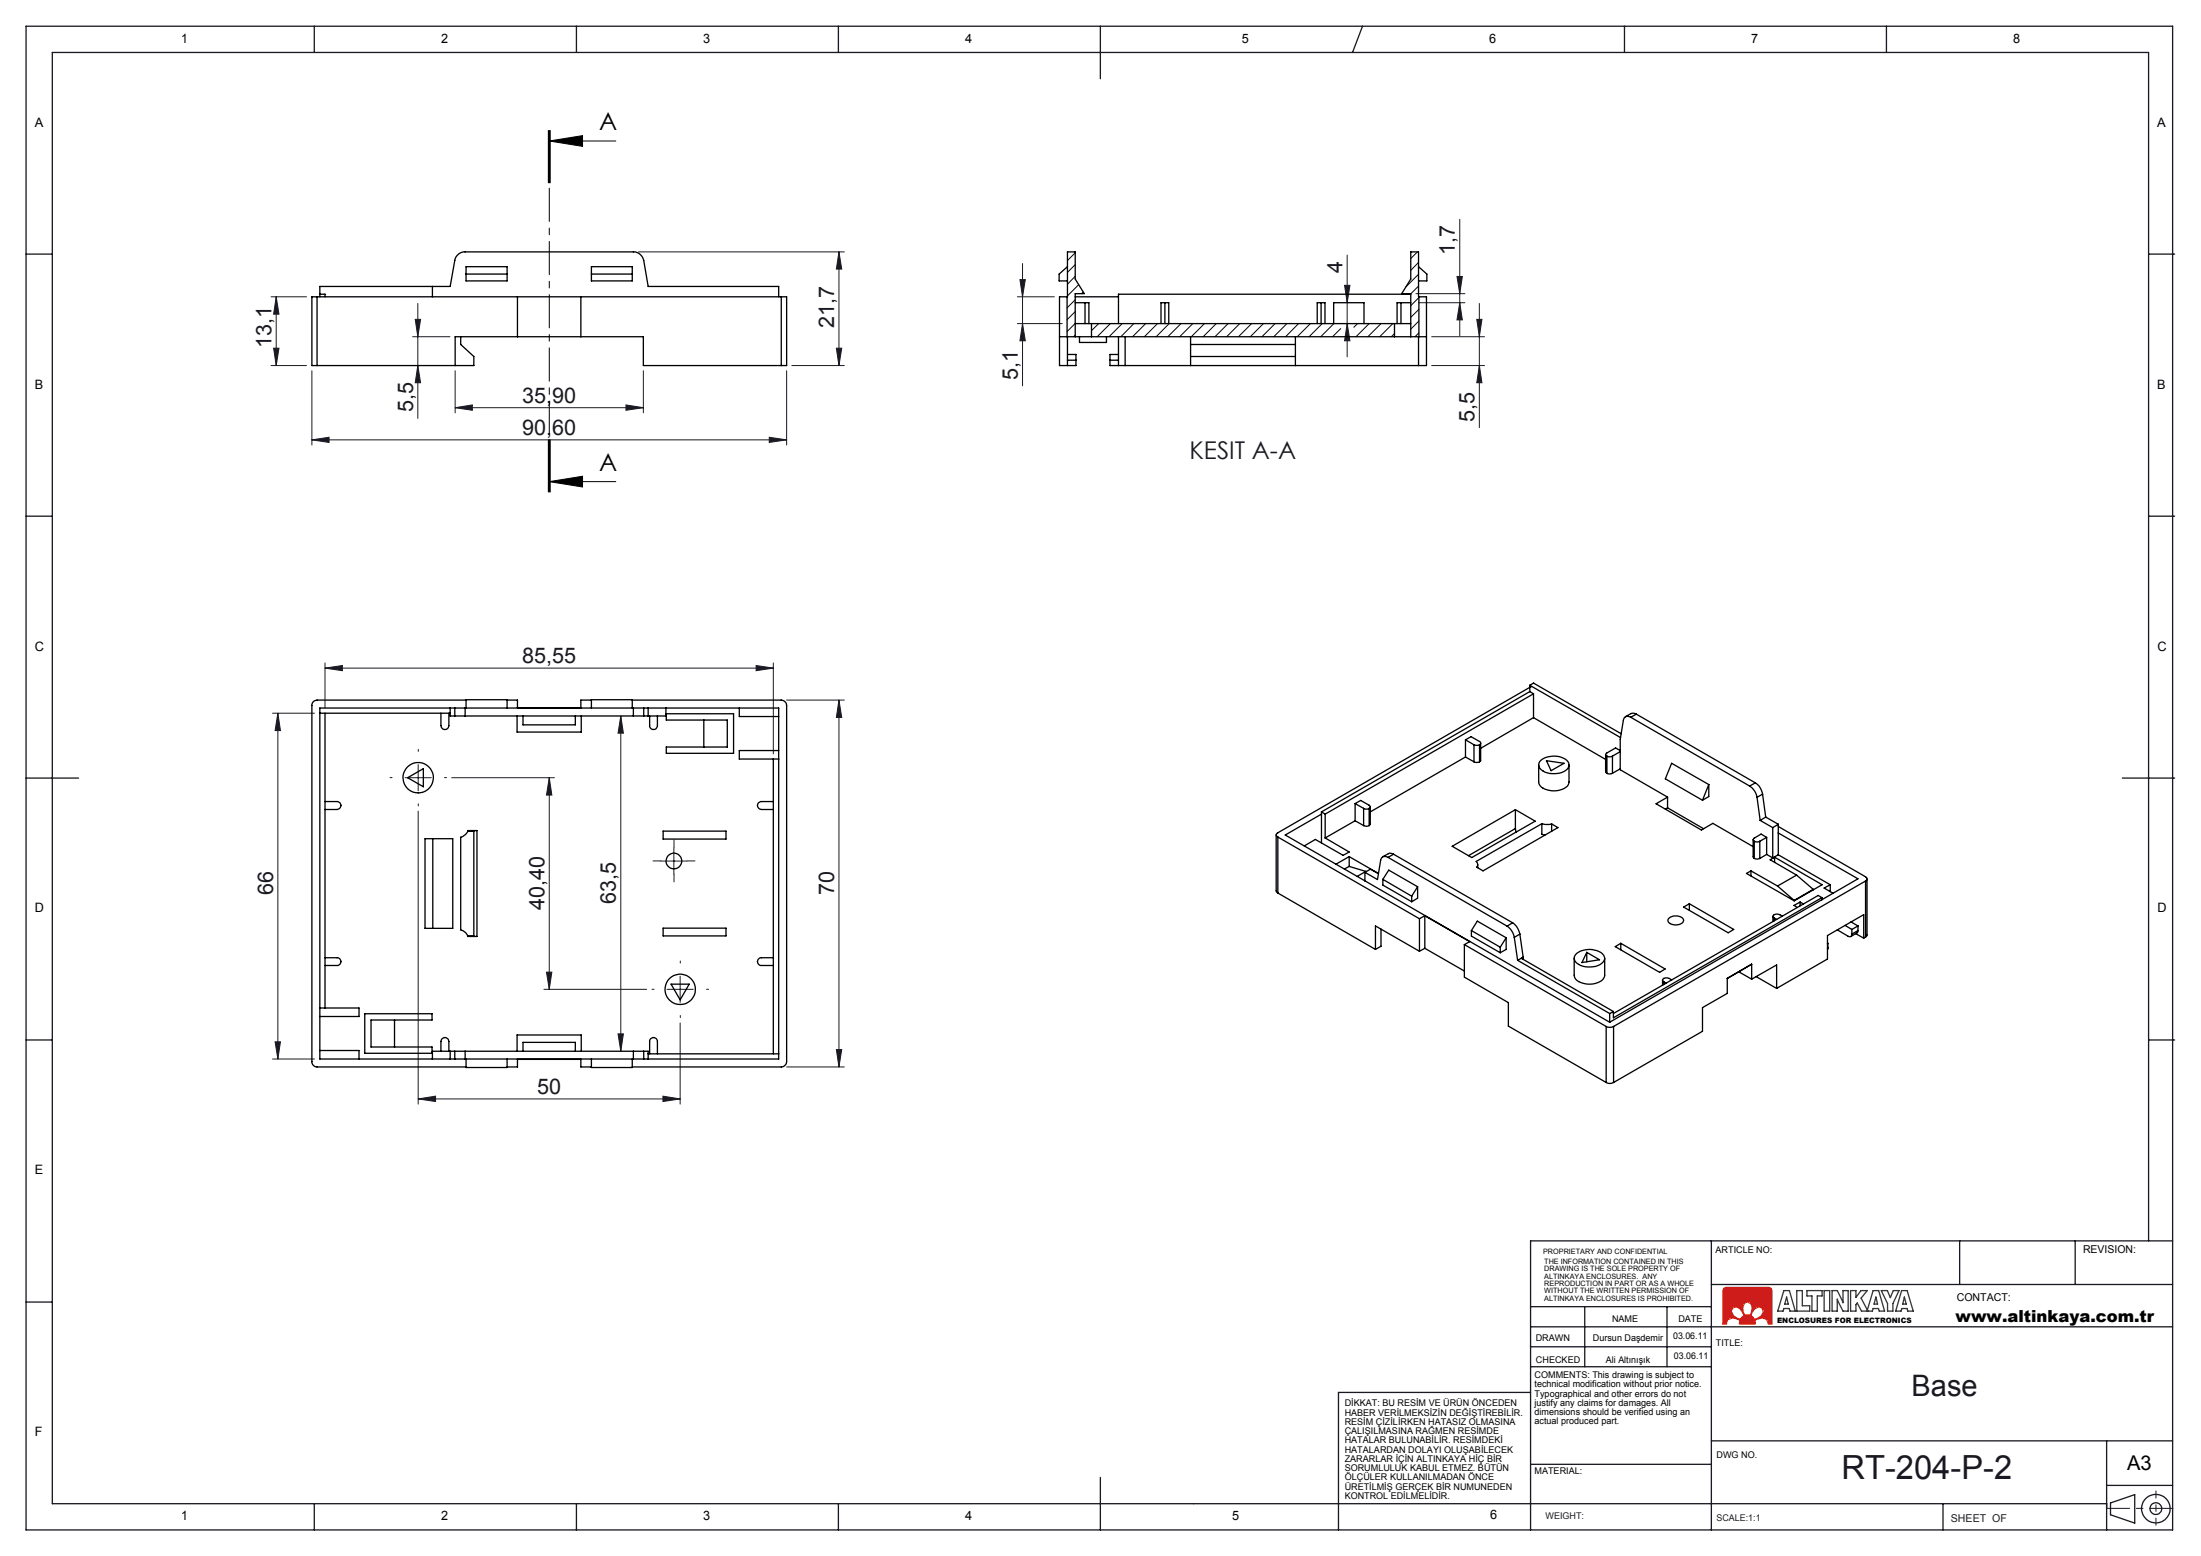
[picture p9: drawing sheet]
<svg xmlns="http://www.w3.org/2000/svg" width="420mm" height="297mm" viewBox="0 0 420 297" stroke-linecap="round" stroke-linejoin="round" font-family="sans-serif">
<path d="M329 245.8l.4-.1h8.1l.5 .2 .1 .4v6.4h-.7l-.4-.9-.7-.2-1.4 .4 .1 .7h-3.1l.1-.7-1.4-.4-.9 .3-.2 .8h-.7v-6.4zM330.6 249.7l.8-.3 .7 .5 .6 1.2-.6 .7-1.3-.7-.4-.8zM332.8 248.8l.6-.3 .8 .4 .2 .8-.5 1.3h-.9l-.3-.6-.1-.7zM334.8 249.9l.9-.5 .5 .3 .3 .8-.4 .6-1.3 .7-.6-.7 .2-.6z" fill="none" stroke="#e13800" stroke-width=".19"/>
<g fill="none" stroke="#191924" stroke-width=".25">
<path d="M5 5h409.6v287h-409.6zM60 5v5M110 5v5M160 5v5M210 5v10M260 5l-1.9 5M310 5v5M360 5v5M5 48.5h5M410 48.5h5M5 98.5h5M410 98.5h5"/>
<path d="M5 148.5h10M405 148.5h10M5 198.5h5M410 198.5h5M326.6 236.9v55.1M373.9 236.8v8.4M396 236.8v8.4M410 236.9v-226.9h-400v277h392M414.6 236.9h-122.5v55.1M5 248.5h5M292.1 249.4h34.5M292.1 253.3h122.5"/>
<path d="M292.1 257.1h34.5M302.4 249.4v11.5M318.1 249.4v11.5M326.6 245.2h88M292.1 265.8h-36.7v26.2M292.1 260.9h34.5M292.1 279.5h34.5M326.6 275h88M402 275v17M60 287v5M110 287v5M160 287v5"/>
<path d="M210 282v10M370.8 287v5M402 283.5h12.6"/>
</g>
<path d="M334.7 250a.98 .98 0 0 1 .9-.6 .98 .98 0 0 1 .9 .6 1.68 1.68 0 0 1-1.7 1.7l-.3-.3a.51 .51 0 0 1-.1-.9zM330.6 249.7a1.15 1.15 0 0 1 1.8 .6l.1 .2a.56 .56 0 0 1 .2 .5 .56 .56 0 0 1-.4 .5 .53 .53 0 0 1-.4 .3 .53 .53 0 0 1-.5-.3l-.5-.3a1.05 1.05 0 0 1-.3-1.5zM329 245.8l-.2 .4v6.5h.7v-.2a1.21 1.21 0 0 1 1.8-.8 .53 .53 0 0 1 .6 .6v.4h3.1v-.3a.46 .46 0 0 1 0-.5 .46 .46 0 0 1 .5-.1l.6-.2 .6 .1a.83 .83 0 0 1 .7 1h.7v-6.4l-.2-.5-.2-.1h-8.5zM332.9 248.7a.97 .97 0 0 1 1.1 .1 .97 .97 0 0 1 .3 1.1l-.1 .6a.44 .44 0 0 1-.6 .5h-.2a.45 .45 0 0 1-.5 0 .45 .45 0 0 1-.2-.5l-.1-1.1z" fill-rule="evenodd" fill="#f00"/>
<path d="M104.6 24.9v10M104.8 26.9h12.7M104.8 26.9l6.4-1v2zM104.8 24.9v10M105 24.9v10M104.6 83.9v10M104.8 91.9h12.7M104.8 91.9l6.4-1v2.1zM104.8 83.9v10M105 83.9v10z" fill="none" stroke="#000" stroke-width=".19"/>
<g fill="none" stroke="#191924" stroke-width=".25">
<path d="M402.7 286.9l4.7-1.6v5.4l-4.7-1.6z"/>
<circle cx="411.4" cy="288" r="2.72"/>
<circle cx="411.4" cy="288" r="1.13"/>
</g>
<path d="M340.4 246.3h1.1l1.1 4h-1l-.2-.5h-1l-.1 .5h-1.1zM340.9 247.6l.3 1.3h-.6zM342.9 246.3h1v2.9h1.4v1.1h-2.4zM344.8 246.3h2.9v1.1h-.9v2.9h-1v-2.9h-1zM348.1 246.3h1v4h-1zM349.6 246.3h1l1.1 2.4v-2.4h1v4h-1l-1.1-2.4v2.4h-1zM356.3 250.3l1.1-4h1.1l1.1 4h-1l-.1-.5h-1.1l-.1 .5h-2.1l-.8-1.6-.2 .3v1.3h-1.1v-4h1.1v1.3l.9-1.3h1.2l-1.2 1.5 1.3 2.5M358 247.6l.3 1.3h-.7zM359 246.3h1.2l.5 1.4 .6-1.4h1.1l-1.2 2.5v1.5h-1v-1.5zM362.9 246.3h1l1.2 4h-1.1l-.1-.5h-1l-.1 .5h-1.1zM363.4 247.6l.3 1.3h-.6z" fill="none" stroke="#373737" stroke-width=".25"/>
<g fill="none" stroke="#191924" stroke-width=".19">
<path d="M51.7 56.7h6.8M52.7 56.7l.5 3.3h-1zM52.7 56.7v13.1M79.7 57.9v22M121.8 48.1h39.3M160.1 48.1l.5 3.3h-1zM160.1 48.1v21.7M194.1 56.7h7.1M194.6 53.4h1.1l-.6 3.3zM195.1 50.3v23.4M256.6 54.5h1l-.5 3.3zM257.1 48.7v19.4"/>
<path d="M270.2 56.1h9.3M270.7 57.8h8.8M278 52.8h1l-.4 3.3zM278.6 57.8l.4 3.3h-1zM278.6 41.9v22.2M282.3 57.9v23.7M51.7 69.8h6.8M52.2 66.5h1l-.5 3.3zM59.5 70.8v14.1M78.7 64.3h7.2M79.2 61h1.1l-.6 3.3zM79.7 69.8l.6 3.3h-1.1z"/>
<path d="M86.9 77.8l3.2-.5v1zM86.9 70.8v8M86.9 77.8h35.9M119.5 77.3l3.3 .5-3.3 .5zM122.8 70.8v8M150.1 70.8v14.1M151.1 69.8h10M159.6 66.5h1l-.5 3.3zM194.1 61.8h8.6M195.1 61.8l.6 3.2h-1.1zM257.1 61.8l.5 3.2h-1zM273.2 64.3h10.1"/>
<path d="M273.2 69.8h10.1M281.8 61h1l-.5 3.3zM282.3 69.8l.5 3.3h-1zM59.5 84l3.3-.5v1zM59.5 84h90.6M146.8 83.5l3.3 .5-3.3 .5zM52 136.1h8M53 136.1l.5 3.3h-1zM53 136.1v66M62 127.5l3.3-.5v1zM62 126.5v8.6M62 127.5h85.6"/>
<path d="M118.5 136.7l.5 3.2h-1.1zM118.5 136.7v64M144.3 127l3.3 .5-3.3 .5zM147.6 126.5v17.4M150.1 133.6h11M160.1 133.6v70.1M160.1 133.6l.5 3.3h-1zM77.3 148.4h5M79.8 145.9v5.1M79.8 154.8v55.9M86.2 148.4h19.6M104.8 148.4v40.4"/>
<path d="M104.8 148.4l.5 3.4h-1zM126.1 164.4h5M128.6 161.9v5M52.5 198.9h1l-.5 3.2zM103.8 188.8h19.6M104.3 185.6h1l-.5 3.2zM117.9 197.3h1.1l-.5 3.4zM127.3 188.8h5M129.8 186.3v5M129.8 195.3v15.4M52 202.1h8M79.8 209.8l3.3-.6v1.1z"/>
<path d="M79.8 209.8h50M126.5 209.2l3.3 .6-3.3 .5zM150.1 203.7h11M159.6 200.3h1l-.5 3.4z"/>
</g>
<path d="M104.8 24.9v69" fill="none" stroke="#000" stroke-width=".19" stroke-dasharray="6.3 1.3 1.3 1.3" stroke-dashoffset="-.9"/>
<path d="M74.8 148.4h-.4M79.8 143.4v-.4M79.8 153.4v.4M84.8 148.4h.4M126.1 164.3h-1.5M128.6 161.8v-1.5M128.6 166.8v1.5M131.1 164.3h1.5M124.8 188.8h-.4M129.8 183.8v-.4M129.8 193.8v.4M134.8 188.8h.4" fill="none" stroke="#191924" stroke-width=".19" stroke-dasharray="15.2 1.3 1.3 1.3"/>
<path d="M401.9 287.9h12.7" fill="none" stroke="#191924" stroke-width=".19" stroke-dasharray="15.2 1.3 1.3 1.3" stroke-dashoffset="10.8"/>
<path d="M411.4 284.6v6.5" fill="none" stroke="#191924" stroke-width=".19" stroke-dasharray="15.2 1.3 1.3 1.3" stroke-dashoffset="13.9"/>
<path d="M104.8 26.9l6.4-1v2zM104.8 91.9l6.4-1v2.1z" fill="#000"/>
<g fill="#191924">
<path d="M146.8 83.5l3.3 .5-3.3 .5zM59.5 84l3.3-.5v1z"/>
<path d="M86.9 77.8l3.2-.5v1zM119.5 77.3l3.3 .5-3.3 .5zM79.8 209.8l3.3-.6v1.1zM126.5 209.2l3.3 .6-3.3 .5zM62 127.5l3.3-.5v1zM144.3 127l3.3 .5-3.3 .5z"/>
<path d="M52.5 198.9h1l-.5 3.2zM53 136.1l.5 3.3h-1z"/>
<path d="M79.7 69.8l.6 3.3h-1.1zM79.2 61h1.1l-.6 3.3zM104.3 185.6h1l-.5 3.2zM104.8 148.4l.5 3.4h-1zM159.6 200.3h1l-.5 3.4zM160.1 133.6l.5 3.3h-1zM195.1 61.8l.6 3.2h-1.1zM194.6 53.4h1.1l-.6 3.3zM278.6 57.8l.4 3.3h-1zM278 52.8h1l-.4 3.3z"/>
<path d="M52.7 56.7l.5 3.3h-1zM52.2 66.5h1l-.5 3.3zM160.1 48.1l.5 3.3h-1zM159.6 66.5h1l-.5 3.3zM118.5 136.7l.5 3.2h-1.1zM117.9 197.3h1.1l-.5 3.4zM281.8 61h1l-.5 3.3zM282.3 69.8l.5 3.3h-1zM256.6 54.5h1l-.5 3.3zM257.1 61.8l.5 3.2h-1z"/>
</g>
<g fill="none" stroke="#000" stroke-width=".25">
<path d="M60.5 56.7h-1v13.1h1M60.5 56.7h88.6M60.5 56.7v13.1M61 56.7v-2h24.9l.9-5a1.96 1.96 0 0 1 2-1.6h32.1a2.03 2.03 0 0 1 1.9 1.6l.9 5h24.9v2M61 56.2h1v.5M82.5 54.7v2M88.9 50.9h7.9v2.7h-7.9zM88.9 52.3h7.9M98.7 56.7v7.6M110.8 56.7v7.6M112.9 50.9h7.8v2.7h-7.8zM112.9 52.3h7.8"/>
<path d="M149.1 56.7h1v13.1h-1M149.1 56.7v13.1M203.6 56.7v7.6M203.7 50.9l-1.6 1.4v1.3h1.6M205.2 56.7h8.2M205.2 57.8h1.8M207 57.8h.8v4M207 57.8v4M222.3 57.8h-.8v4M222.3 57.8h.7v4M222.3 57.8v4M252.1 57.8h.7v4"/>
<path d="M252.1 57.8h-.7v4M252.1 57.8v4M267.3 57.8h-.7v4M267.3 57.8v4M267.3 57.8h1.9M269.2 56.2h-55.8v5.6M270.7 50.9l1.6 1.4v1.3h-1.6M270.8 56.7v7.6M86.9 69.8v-5.5h35.9v5.5h26.3M87.9 64.3v1.5l2.5 2.2v1.8h-29.9M202.2 64.3h70M203.7 64.3v5.5"/>
<path d="M203.7 67.7h1.6v1.1M203.7 68.8h1.6M205.2 64.3v-8.2h1.7l-1.7-2.8v-5.2h-1.5v8.6h-1.5v13.1h3.1v-1M205.2 61.8h64M206 64.3v1.1h5.1v-1.1M208.3 61.8v2.5M211.8 68.8h1.6M213.4 64.3v5.5M213.4 67.7h-1.6v1.1M214.7 64.3v5.5M227.2 64.3v5.5M227.2 68h20"/>
<path d="M227.2 65.8h20M247.2 64.3v5.5M254.5 61.8v-4h5.8v4M266.1 61.8v2.5M269.2 64.3v-8.2h-1.7l1.7-2.8v-5.2h1.5v8.6h1.5v13.1h-60.4v-1M270.7 64.3v5.5M61 136.1h24.9M62 136.1v56.3M84.1 136.1v2.4a.76 .76 0 0 0 .8 .7 .76 .76 0 0 0 .8-.7v-2.4M85.9 135.1v1.6h.9M86.8 136.7h2M86.8 135.1h2"/>
<path d="M86.8 135.1h-25.8v67h25.8M86.8 135.1v1.6M88.8 135.1v1.6M88.8 136.7h32.1M88.8 135.1h32.1M88.9 133.6h-28.4a1.02 1.02 0 0 0-1 1.1v67.9a1.02 1.02 0 0 0 1 1.1h28.4M88.9 135.1v-1.5h7.9v1.5M96.8 133.6h1.9v1.5h12.1v-1.5h2.1M98.7 136.7v3h12.2v-3M99.8 136.7v1.7h10v-1.7M112.9 135.1v-1.5h7.8v1.5M120.7 133.6h28.4a1.09 1.09 0 0 1 1 1.1v67.9a1.09 1.09 0 0 1-1 1.1h-28.4"/>
<path d="M120.9 136.7h1.9M120.9 135.1h1.9M120.9 135.1v1.6M122.8 135.1h25.8v67h-25.8M122.8 135.1v1.6M123.7 135.1v1.6M124 136.7v1.8a.74 .74 0 0 0 .7 .7 .74 .74 0 0 0 .7-.7v-1.8M127.1 135.1v1.6h-4.3M127.1 136.2h12.9v7.6h-12.9v-1.2h11.7v-5.2h-11.7zM134.3 137.4v5.2M141.1 135.1v1.7h7.5M291.9 131.2l-48.1 27.8a.42 .42 0 0 0-.3 .4 .42 .42 0 0 0 .3 .4"/>
<path d="M291.9 131.2h.1M291.9 132l.7 .4M291.9 132l-39.7 23M291.9 130.8l17.3 10M291.9 130.8l.7-.4 16.8 9.6M291.9 130.8v1.2M292.6 137l-10.1 5.8M292.6 137l13.8 8M292.6 132.4l-39.7 23M292.6 132.4v4.6M311.2 136.9a.85 .85 0 0 0-.9-.1 .85 .85 0 0 0-.5 .7l-.6 3.6v5.8l9 5.2M311.2 136.9l22.7 13.1"/>
<path d="M312.2 136.3l-.5-.2-.4 .1-1.1 .6M312.2 136.3l-1 .6M312.2 136.3l22.8 13.1M62 153h2.3a.76 .76 0 0 1 .8 .8 .76 .76 0 0 1-.8 .7h-2.3M77.8 148.4l3-1.7v3.5zM87.9 159.8a1.97 1.97 0 0 0 1.4-1.3h1.7v20.2h-1.7a1.97 1.97 0 0 0-1.4-1.2zM89.3 158.6h1.1v20h-1.1M126.5 158.6h12v1.6h-12zM147.6 153h-2.3a.76 .76 0 0 0-.8 .8 .76 .76 0 0 0 .8 .7h2.3M147.6 144.9v56.3M148.6 143.3h-7.5v1.6h7.5M243.5 159.3v10.7l.3 .5"/>
<path d="M243.8 159.8l27.1 15.6M243.8 159.8v10.7M252.2 155.4l-6.9 4 61.9 35.7M252.2 155v5.9M252.2 155l.7 .4M252.9 159.9l4.6 2.7-1.2 .7-5.3-3.1-2.1 1.3M252.9 155.4v4.5M258.6 153.4l1-.6 1.7 .9a.32 .32 0 0 1 .2 .3 .32 .32 0 0 1-.2 .3M258.6 156.7l-5.7 3.2M258.6 156.7l1.6 .9M258.6 153.4v3.3M258.6 153.4l1.6 .9"/>
<path d="M260.2 157.6l.5 .1 .6-.1M260.2 154.3l.4 .1 .7-.1M260.2 154.3v3.3M261.3 154.3v3.3M261.5 154v3.4l-.2 .2M279.6 141.2l1.1-.6 1.6 .9a.34 .34 0 0 1 .2 .3 .34 .34 0 0 1-.2 .4M279.6 144.5l-18.1 10.5M279.6 144.5l1.7 .9M279.6 141.2v3.3M279.6 141.2l1.7 1M281.3 145.4l.5 .2 .5-.2M281.3 142.2l.4 .1 .6-.1"/>
<path d="M281.3 142.2v3.2M282.3 142.2v3.2M282.5 141.8v3.4l-.2 .2M289.2 158.1l.1 .7M289.2 154.5v3.6M289.2 158.1l-9 5.2M293.6 146v3.3a2.07 2.07 0 0 0 2.1 1.6 3.7 3.7 0 0 0 3.6-1.1l.1-.5v-3.3M293.8 145.3a4 4 0 0 1 5.4 .1 1.41 1.41 0 0 1-1.1 2 3.9 3.9 0 0 1-4.4-.9 1.1 1.1 0 0 1 .1-1.2zM294.2 157.2l.7 .2 1.2-.1M294.2 157.2l-12.5 7.2a.77 .77 0 0 1 .1 1.1l1.2 .7 14.3-8.2-1.2-.7M294.2 157.2v2l.6 .2M295.1 145.2l3.3 .5-2.4 1.4z"/>
<path d="M296.1 157.3v1.4M306.4 144v3.3l.2 .3M306.6 147.6l.6 .1 .5-.1M306.6 144.3l.4 .2 .7-.2M306.6 144.3v3.3M307.7 144.3v3.3M309.2 143.3l-.9-.5-1.7 .9a.31 .31 0 0 0-.2 .3 .31 .31 0 0 0 .2 .3M309.2 146.8l-1.5 .8M309.2 143.5l-1.5 .8M318.2 152.1l-2.2 1.3 8.7 5 2.1-1.2 7.7 4.4M318.2 152.1v2.1M318.2 154.2l6.9 4"/>
<path d="M318.2 154.2l-.4 .2M326.1 149.8l-7.1-4.1-1.2 3 7.1 4M326.1 149.8v2.2l-1.2 .7M326.1 149.8l-1.2 2.9M333.9 150a3.3 3.3 0 0 1 1.4 2.2M335 149.4a3.2 3.2 0 0 1 1.3 2.2M335 149.4l-1.1 .6M335.3 152.2l.6 4.4M335.9 156.6l2.4 1.4M336.3 151.6l-1 .6M336.3 151.6l.6 4.4M336.9 156l2.4 1.3"/>
<path d="M336.9 156l-1 .6M337.1 159.8l-1-.6-1.3 .8a.32 .32 0 0 0-.3 .3 .32 .32 0 0 0 .3 .3M337.1 159.8v3.3M337.1 159.8l-1.3 .8M338.3 158v5.8M339.3 157.8l16.7 9.6a.43 .43 0 0 1 .3 .4 .43 .43 0 0 1-.3 .4M339.3 159l15.2 8.7-6.8 4M339.3 157.3v5.9M339.3 157.3l-1 .7M81.1 160.1h5.3v17.1h-5.3zM82.6 160.1v17.1M126.5 177.2h12v1.4h-12z"/>
<path d="M243.8 170.5l18.7 10.7M257.5 163.5l5.5 3.2-1.5-.8-1 .6M257.5 163.5l-2.6 1.5M257.5 163.5v1.9M257.5 165.4l-1 .5M257.5 165.4l3.1 .9M260.5 166.5v1.6M260.6 166.3l-1.6 1M260.6 166.3l.1 .1M263.5 177.3v3.3l-1 .6M263.9 167.8l1.1-1.7 5.5 3.2M263.9 167.8l5.5 3.3"/>
<path d="M263.9 167.8v1.1l5.5 3.2M264.9 163.7a.85 .85 0 0 0-.9-.2 .85 .85 0 0 0-.5 .7l-.6 3.7-2.4-1.4M264.9 163.7l22.7 13.1M265.9 163.1l-.7-.3-1.4 .7M265.9 163.1l-1 .6M265.9 163.1l22.7 13M269.4 171.1v1M270.5 169.3v2.1l-1.1 .7M270.5 169.3l-1.1 1.8M270.9 175.4v6.2M271.9 174.8l8.6 4.9-1.1 .6M271.9 174.8l-1 .6"/>
<path d="M271.9 174.8v6.2M277.1 161.5l12.1-7 3.7 2.2-12.1 7zM280.8 177.6l1.1-1.8 5.5 3.2M280.8 177.6l5.5 3.2M280.8 177.6v1.1l5.5 3.2M282 165v.6M287.4 179v2.2l-1.1 .7M287.4 179l-1.1 1.8M287.6 176.8a3.4 3.4 0 0 1 1.4 2.1M288.6 176.1a3.4 3.4 0 0 1 1.4 2.2M288.6 176.1l-1 .7M289 178.9l.6 4.4"/>
<path d="M290 178.3l-1 .6M290 178.3l.7 4.4M318.4 175.4a2.01 2.01 0 0 1 2.8 .1 1.24 1.24 0 0 1-1.5 1.1l-.7-.2-.5-.3a.57 .57 0 0 1-.1-.7zM321.3 173.1l1.1-.6 8.4 4.9-1 .6zM322.4 172.5v1.2M334.1 166.2l-.8 .5 9.1 5.2M334.1 166.2l5.1 2.9M334.1 166.2v1M334.5 160.3v3.2l.3 .4M334.8 163.9l.3 .1 .7-.1M334.8 160.6l.5 .1 .5-.1M334.8 160.6v3.3"/>
<path d="M335.8 160.6v3.3M337.1 163.1l1.2 .7M337.1 163.1l-1.3 .8M338.3 174.9v1M338.6 175.2l.4 .3M338.6 175.2v.6M338.6 163.6l9.1 5.3-5.3 3M338.6 163.6l-.8 .5 5 2.9M338.6 163.6v1M339.2 169.1l3.2 2.8M339.3 163.2l-1 .6M339.3 163.2l9.9 5.7"/>
<path d="M340.1 174.9l-.9-.4a.59 .59 0 0 0-.8 .6l.2 .1M342.4 171.9h.1M342.8 167l-3.6 2.1M342.8 167l3.2 2.8M343.5 172.2l.6 .3M343.5 172.2l-1.2 .6 .7 .4M343.5 172.2v.7M346 169.8l-3.6 2.1M346 169.8v.1M347.7 171.7l-40.5 23.4M347.7 171.3l-39.8 23v-1.2M347.7 171.3v.4"/>
<path d="M347.7 171.3l-.7-.4-39.1 22.6M349.2 168.9l-1.1 .6 1.7 1M349.2 168.9v1.3M350.6 177.5l2.1 1.2a.43 .43 0 0 0 .5 .1 .43 .43 0 0 0 .2-.5M352.1 176.6l1.3 .8M353.2 176l1.3 .7M353.4 177.4v.9M354.1 178.2l1.5 .9M354.5 177.6l-.1 .4-1.2 .7M354.5 176.7v.9M354.5 176.7l-1.1 .7M354.5 177.6l-1.1 .7"/>
<path d="M355.6 179.1v-4.5l-6.9 4v4.5l-9.7 5.6M356 168.2l-48.1 27.7M356 168.2v10.7M356 178.9l-.4 .2M356.3 167.8v10.7l-.3 .4M61 192.4h7.5v1.6h-7.5M62 182.8h2.3a.74 .74 0 0 1 .8 .7 .74 .74 0 0 1-.8 .8h-2.3M69.6 193.5h12.8v1.2h-11.6v5.1h11.6v1.2h-12.8zM75.3 194.7v5.1M128.1 187.9h3.4l-1.7 2.9zM147.6 182.8h-2.3a.74 .74 0 0 0-.8 .7 .74 .74 0 0 0 .8 .8h2.3M262.5 181.2v-4.5l8.4 4.9"/>
<path d="M271.9 181l7.5 4.3M271.9 181l-1 .6M279.4 180.3l27.1 15.6M279.4 180.3v6.2l8.4 4.9v4.5l18.7 10.7M286.3 180.8v1.1M289.6 183.3l17.6 10.2M290.3 182.9l-.7 .4M290.3 182.9l17.6 10.2M290.7 182.7l-.4 .2M290.7 182.7v.4M300.4 182.9v3.3a2.07 2.07 0 0 0 2.1 1.6 3.3 3.3 0 0 0 3.7-1.4v-3.5M300.8 182a4 4 0 0 1 5.2 .3 1.41 1.41 0 0 1-1.1 2 3.9 3.9 0 0 1-4.4-.9 1.1 1.1 0 0 1 .3-1.4z"/>
<path d="M302.8 181.8l2.4 1.4-3.3 .5zM302.8 181.8v1.8M306.5 195.9a1.5 1.5 0 0 0 1.4 0M306.5 195.9v10.7M307.2 193.5v1.6M307.9 193.1l-.7 .4M307.9 195.9v10.7M308.2 180.7l1.1-.6 8.4 4.9-1 .6zM309.3 180.1v1.2M317.3 187.1v1M317.5 187.4l.5 .2M317.5 187.4v.5"/>
<path d="M319 187l-.9-.3a.56 .56 0 0 0-.6 0 .56 .56 0 0 0-.2 .6l.2 .1M329.6 186.8l4.7-2.8v2.9M329.6 186.8v2.8l-4.7 2.7v4.5l-17 9.8M329.6 186.8l2.2-1.3 2.5 1.4M334.3 186.9l4.7-2.7v4.5M335.1 186.4l3.9 2.3M348.7 180l.1 .1M348.8 180.9l-.1 .4M348.8 180.1h-.1M348.8 180.1v.8M348.8 180.9l-.1 .1M61 200.5h7.5v1.6"/>
<path d="M84.1 200.7v-1.9a.76 .76 0 0 1 .8-.8 .76 .76 0 0 1 .8 .8v1.9M85.9 200.7v1.4M86.8 202.1h2M86.8 200.7h2M86.8 200.7h-4.3v1.4M86.8 200.7v1.4M88.8 200.7v1.4M88.8 200.7h32.1M88.8 202.1h32.1M88.9 202.1v1.7h7.9v-1.7M96.8 203.7h1.9v-1.5h12.1v1.5h2.1M98.7 200.7v-3.1h12.2v3.1"/>
<path d="M99.8 200.7v-1.7h10v1.7M112.9 202.1v1.7h7.8v-1.7M120.9 200.7h1.9M120.9 202.1h1.9M120.9 200.7v1.4M122.8 200.7v1.4M122.8 200.7h.9v1.4M123.7 201.2h24.9M124 201.2v-2.4a.74 .74 0 0 1 .7-.8 .74 .74 0 0 1 .7 .8v2.4M306.5 206.6a1.5 1.5 0 0 0 1.4 0"/>
<circle cx="79.8" cy="148.4" r="2.89"/>
<circle cx="128.6" cy="164.3" r="1.5"/>
<circle cx="129.8" cy="188.8" r="2.9"/>
</g>
<g fill="none" stroke="#000" stroke-width=".19">
<path d="M205.2 48.3l-1.5 1.4M205.2 50.5l-1.5 1.5M205.2 52.7l-1.5 1.6M205.2 57.2l-1.6 1.6M205.2 59.5l-1.6 1.5M205.8 54.3l-2.1 2.2M206.7 55.7l-.3 .4M270.5 48.1l-1.3 1.3M270.7 52.3l-2.4 2.4M270.7 54.6l-1.5 1.5M270.7 50.1l-1.5 1.5M270.8 56.8l-1.6 1.5"/>
<path d="M270.8 59.1l-1.6 1.5M205.2 61.7l-1.6 1.6M205.2 64l-.3 .3M209.7 61.8l-1.4 1.3M211.9 61.8l-2.5 2.5M214.1 61.8l-2.5 2.5M216.4 61.8l-2.5 2.5M218.6 61.8l-2.5 2.5M220.9 61.8l-2.5 2.5M223.1 61.8l-2.5 2.5M225.4 61.8l-2.6 2.5M227.6 61.8l-2.5 2.5"/>
<path d="M229.8 61.8l-2.5 2.5M232.1 61.8l-2.5 2.5M234.4 61.8l-2.6 2.5M236.6 61.8l-2.5 2.5M238.8 61.8l-2.5 2.5M241.1 61.8l-2.5 2.5M243.3 61.8l-2.5 2.5M245.6 61.8l-2.5 2.5M247.8 61.8l-2.5 2.5M250 61.8l-2.5 2.5M252.3 61.8l-2.5 2.5M254.5 61.8l-2.5 2.5"/>
<path d="M255.8 62.7l-1.5 1.6M259 61.8l-.7 .7M261.3 61.8l-2.5 2.5M263.5 61.8l-2.5 2.5M265.8 61.8l-2.5 2.5M266.1 63.7l-.6 .6M270.8 61.3l-1.6 1.5M270.8 63.5l-.8 .8"/>
</g>
<text font-size="6.3" fill="#191924" x="351.4" y="282.4">RT-204-P-2</text>
<text font-size="5.6" fill="#191924" x="364.8" y="266.5">Base</text>
<g font-size="4.7">
<text x="114.3" y="24.8">A</text>
<text x="114.3" y="89.8">A</text>
</g>
<text font-size="4.7" fill="#191924" x="227" y="87.6">KESIT A-A</text>
<g font-size="4.1" fill="#191924">
<text x="256.2" y="52.1" transform="rotate(-90 256.2 52.1)">4</text>
<text x="277.6" y="48.7" transform="rotate(-90 277.6 48.7)">1,7</text>
<text x="159.2" y="62.6" transform="rotate(-90 159.2 62.6)">21,7</text>
<text x="51.8" y="66.5" transform="rotate(-90 51.8 66.5)">13,1</text>
<text x="99.7" y="76.9">35,90</text>
<text x="194.2" y="72.5" transform="rotate(-90 194.2 72.5)">5,1</text>
<text x="78.8" y="78.7" transform="rotate(-90 78.8 78.7)">5,5</text>
<text x="99.7" y="83">90,60</text>
<text x="281.4" y="80.5" transform="rotate(-90 281.4 80.5)">5,5</text>
<text x="99.7" y="126.6">85,55</text>
<text x="52.1" y="170.8" transform="rotate(-90 52.1 170.8)">66</text>
<text x="103.9" y="173.7" transform="rotate(-90 103.9 173.7)">40,40</text>
<text x="117.5" y="172.6" transform="rotate(-90 117.5 172.6)">63,5</text>
<text x="159.2" y="170.9" transform="rotate(-90 159.2 170.9)">70</text>
<text x="102.5" y="208.8">50</text>
</g>
<text font-size="3.9" x="405.9" y="280.6">A3</text>
<text font-size="3.2" x="373.2" y="252.4">www.altinkaya.com.tr</text>
<g font-size="2.5">
<text x="34.6" y="8.2">1</text>
<text x="84.2" y="8.2">2</text>
<text x="134.2" y="8.2">3</text>
<text x="184.2" y="8.2">4</text>
<text x="237" y="8.2">5</text>
<text x="284.2" y="8.2">6</text>
<text x="334.2" y="8.2">7</text>
<text x="384.2" y="8.2">8</text>
<text x="6.7" y="24.2">A</text>
<text x="411.7" y="24.2">A</text>
<text x="6.7" y="74.2">B</text>
<text x="411.7" y="74.2">B</text>
<text x="6.7" y="124.2">C</text>
<text x="411.7" y="124.2">C</text>
<text x="6.7" y="174.2">D</text>
<text x="411.7" y="174.2">D</text>
<text x="6.7" y="224.2">E</text>
<text x="6.7" y="274.2">F</text>
<text x="34.6" y="290.2">1</text>
<text x="84.2" y="290.2">2</text>
<text x="134.2" y="290.2">3</text>
<text x="184.2" y="290.2">4</text>
<text x="235.1" y="290.2">5</text>
<text x="284.3" y="289.9">6</text>
</g>
<g font-size="2.1">
<text x="397.5" y="239.2">REVISION:</text>
<text x="373.4" y="248.2">CONTACT:</text>
</g>
<text font-size="2.1" fill="#191924" x="372.3" y="290.6">SHEET OF</text>
<g font-size="1.8">
<text x="327.4" y="239.2">ARTICLE NO:</text>
<text x="293" y="256">DRAWN</text>
<text x="304" y="256">Dursun Daşdemir</text>
<text x="307.6" y="252.3">NAME</text>
<text x="319.3" y="255.7">03.06.11</text>
<text x="320.3" y="252.3">DATE</text>
<text x="327.4" y="256.9">TITLE:</text>
<text x="292.8" y="263">COMMENTS: This drawing is subject to</text>
<text x="293.1" y="260.1">CHECKED</text>
<text x="306.4" y="260.1">Ali Altınışık</text>
<text x="319.4" y="259.4">03.06.11</text>
<text x="256.6" y="268.4">DİKKAT: BU RESİM VE ÜRÜN ÖNCEDEN</text>
<text x="292.8" y="264.8">technical modification without prior notice.</text>
<text x="292.8" y="266.6">Typographical and other errors do not</text>
<text x="292.8" y="268.3">justify any claims for damages. All</text>
<text x="256.6" y="270.2">HABER VERİLMEKSİZİN DEĞİŞTİREBİLİR.</text>
<text x="256.6" y="272">RESİM ÇİZİLİRKEN HATASIZ OLMASINA</text>
<text x="256.6" y="273.7">ÇALIŞILMASINA RAĞMEN RESİMDE</text>
<text x="256.6" y="275.5">HATALAR BULUNABİLİR. RESİMDEKİ</text>
<text x="292.8" y="270.1">dimensions should be verified using an</text>
<text x="292.8" y="271.9">actual produced part.</text>
<text x="256.6" y="277.3">HATALARDAN DOLAYI OLUŞABİLECEK</text>
<text x="256.6" y="279">ZARARLAR İÇİN ALTINKAYA HİÇ BİR</text>
<text x="256.6" y="280.8">SORUMLULUK KABUL ETMEZ. BÜTÜN</text>
<text x="292.8" y="281.3">MATERIAL:</text>
<text x="327.6" y="278.3">DWG NO.</text>
<text x="256.6" y="282.5">ÖLÇÜLER KULLANILMADAN ÖNCE</text>
<text x="256.6" y="284.3">ÜRETİLMİŞ GERÇEK BİR NUMUNEDEN</text>
<text x="256.6" y="286.1">KONTROL EDİLMELİDİR.</text>
</g>
<g font-size="1.8" fill="#191924">
<text x="294.9" y="289.9">WEIGHT:</text>
<text x="327.6" y="290.3">SCALE:1:1</text>
</g>
<g font-size="1.4">
<text x="294.5" y="239.3">PROPRIETARY AND CONFIDENTIAL</text>
<text x="294.7" y="241.2">THE INFORMATION CONTAINED IN THIS</text>
<text x="294.7" y="242.6">DRAWING IS THE SOLE PROPERTY OF</text>
<text x="294.7" y="244">ALTINKAYA ENCLOSURES. ANY</text>
<text x="294.7" y="245.5">REPRODUCTION IN PART OR AS A WHOLE</text>
<text x="294.7" y="246.9">WITHOUT THE WRITTEN PERMISSION OF</text>
<text x="294.7" y="248.3">ALTINKAYA ENCLOSURES IS PROHIBITED.</text>
<text x="339.1" y="252.6">ENCLOSURES FOR ELECTRONICS</text>
</g>
</svg>
